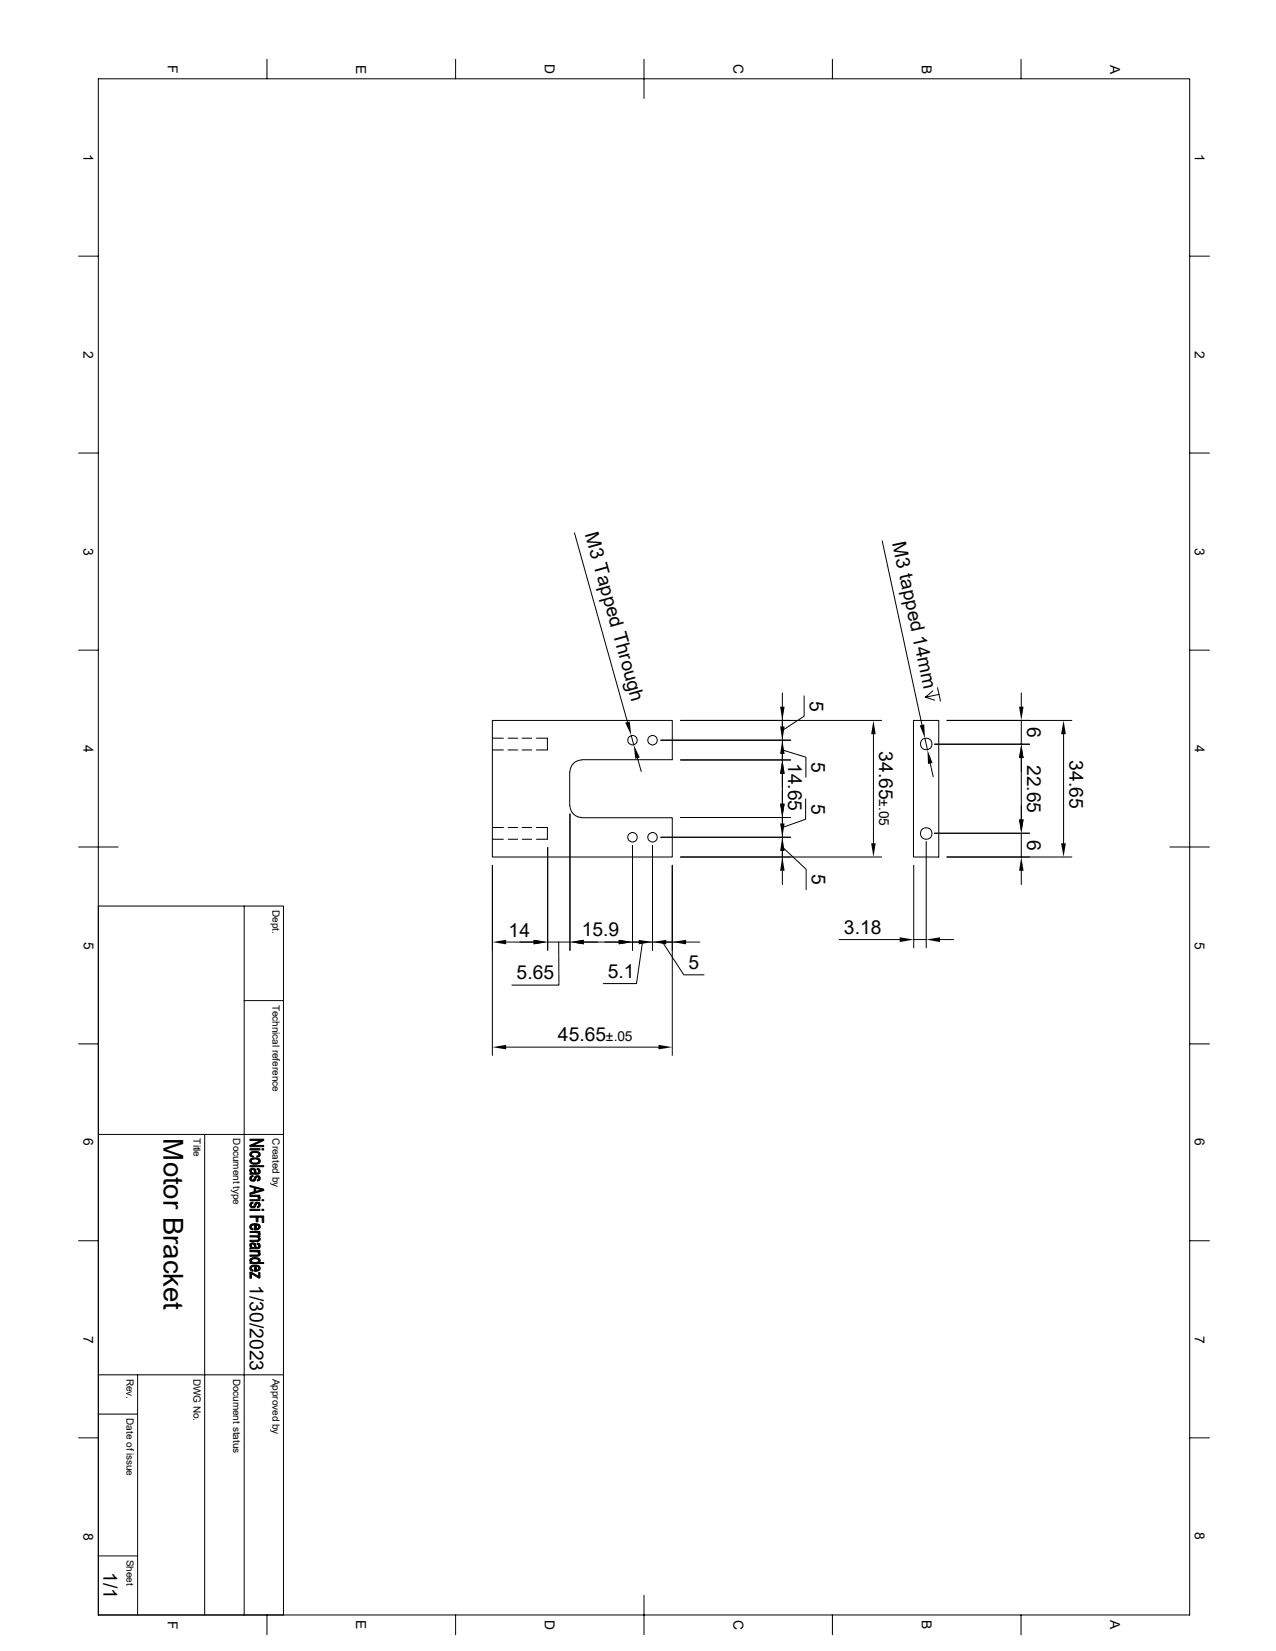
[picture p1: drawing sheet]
<svg xmlns="http://www.w3.org/2000/svg" width="216mm" height="279mm" viewBox="0 0 216 279" stroke-linecap="round" stroke-linejoin="round" font-family="sans-serif">
<g fill="none" stroke="#000" stroke-width=".17">
<path d="M16.6 13.3h184.7v260h-184.7zM45.2 10v3.3M77.1 10v3.3M109 10v6.7M140.8 10v3.3M172.8 10v3.3M13.3 43.3h3.3M201.3 43.3h3.3M13.3 76.7h3.3M201.3 76.7h3.3M97.2 90.2l9 32M149.3 91.5l6.7 31.2"/>
<path d="M13.3 110h3.3M132.4 117.3v2.3M136.1 117.8v3.4l-3.7 2.4M156.6 118l1.6 .5M157.8 116.9l-1.2 1.1 2.3-.5M158.6 116.4l.5 2.3M172.8 117.3v2.3M201.3 110h3.3M83.3 124.9h1.9M83.3 126.9h1.9M86 124.9h1.6M86 126.9h1.6"/>
<path d="M88.3 124.9h1.7M88.3 126.9h1.7M90.8 124.9h1.8v2h-1.8M96.4 130.6v5.8M96.4 136.4a2.02 2.02 0 0 0 2 1.9M96.4 137.8v23M98.4 128.6h15.3v-6.7h-30.4v23.1h30.4v-6.6h-15.3M98.4 128.6a2.02 2.02 0 0 0-2 2M106.8 124.5l.4 1.6M107.9 128.3l.6 2.3M115.1 121.9h34.1M115.1 138.3h18.7"/>
<path d="M132.4 126.9l4 1.2v3.4M132.4 120.6v2.3M132.4 137v2.4M132.4 121.9v3.4zM132.4 125.3v3.3zM132.4 138.3v3.4zM132.4 130.9v5.1M132.4 127.6v2.3M133.8 128.6h-18.7M133.8 125.3h-22M136.3 135.2v3.4l-3.9 1.4M147.8 124.2v18.5"/>
<path d="M154.6 121.9h4.2v23.1h-4.2zM156.5 125l.4 1.9M157.4 129.2l.5 2.2M158.1 125.9h16.1M160.2 121.9h21.2M172.8 121.9v4M172.8 128.3v10.4M180 124.2v18.5M13.3 143.3h6.7M16.6 153.3h31.4v120M41.3 153.3v120M83.3 146.4v32.2"/>
<path d="M83.3 140h1.9M83.3 142h1.9M85.6 159.4h4.7M86 140h1.6M86 142h1.6M88.3 140h1.7M88.3 142h1.7M90.8 140h1.8v2h-1.8M92.7 159.4h3.7zM92.7 143.4v17.4M94.5 159.4l.1 7.3h-8M98.8 159.4h5.9"/>
<path d="M105.7 159.4h2.4M107 143.1v17.7M107 159.4h3.4zM108.7 159.4l-1 7.1h-5.6M110.4 143.1v17.7M110.4 159.4h3.3zM112.1 159.4l3.6 5.6h3.4M112.7 159.4h2.4M113.7 146.4v32.2M116.1 159.4h2.3M132.4 143.3l4 3.8v3.4M132.4 147.4v2.3"/>
<path d="M132.4 141.7v3.3zM132.4 144v2.3M133.8 141.7h-22M142 159h10.2M149.2 145h-34.1M154.6 146.4v14M154.6 159h2.1M156.7 142.4v18M159 159h2.4M172.8 141v4M172.8 147.4v2.3M174.2 141h-16.1"/>
<path d="M181.4 145h-21.2M198 143.3h6.6M13.3 176.7h3.3M41.3 169.3h6.7M85.6 177.2h25.8M201.3 176.7h3.3M16.6 192h31.4M34.6 192v81.3M13.3 210h3.3M201.3 210h3.3M16.6 239.3h6.7M16.6 232.7h31.4"/>
<path d="M23.3 232.7v40.6M13.3 243.3h3.3M201.3 243.3h3.3M16.6 263.3h6.7M45.2 273.3v3.3M77.1 273.3v3.3M109 270v6.6M140.8 273.3v3.3M172.8 273.3v3.3"/>
<circle cx="107" cy="125.3" r=".8"/>
<circle cx="110.4" cy="125.3" r=".8"/>
<circle cx="156.7" cy="125.9" r=".98"/>
<circle cx="107" cy="141.7" r=".8"/>
<circle cx="110.4" cy="141.7" r=".8"/>
<circle cx="156.7" cy="141" r=".98"/>
</g>
<g fill="#000" stroke="#000" stroke-width=".17">
<path d="M42.3 197.3h2.3v.1h-2.3z" fill-rule="evenodd"/>
<path d="M42.5 198.2v.3z" fill-rule="evenodd"/>
<path d="M42.5 199l.3-.1v.2l-.2 .1-.1 .2z" fill-rule="evenodd"/>
<path d="M42.4 195h.1v.5l.4 .2v.1a.48 .48 0 0 1-.6-.2 .48 .48 0 0 1 .1-.6z" fill-rule="evenodd"/>
<path d="M42.4 197.8l.2-.1 .5 .1v.7a.51 .51 0 0 0-.5-.6l-.1 .1v.5a.43 .43 0 0 1-.1-.7z" fill-rule="evenodd"/>
<path d="M43.4 195.6h.2l.2-.2v.3l-.3 .1z" fill-rule="evenodd"/>
<path d="M42.5 196h.3h1v.5a.76 .76 0 0 0-1.3 0z" fill-rule="evenodd"/>
<path d="M43.5 197.7l.3 .1v.4v-.1l-.3-.2z" fill-rule="evenodd"/>
<path d="M42.4 199.1h.1v.3a.28 .28 0 0 0 .3 .3 .28 .28 0 0 0 .3-.4 .52 .52 0 0 1 .7-.3v.4a.29 .29 0 0 0-.4-.2 .29 .29 0 0 0-.1 .4 .52 .52 0 0 1-.8 .3 .52 .52 0 0 1-.1-.8z" fill-rule="evenodd"/>
<path d="M42.3 194.4h1.7v.2h-1.7z" fill-rule="evenodd"/>
<path d="M42.5 195l.6-.2a.64 .64 0 0 1 .9 .8l-.2 .1v-.3a.8 .8 0 0 0-1.3 0z" fill-rule="evenodd"/>
<path d="M42.3 196.2l.2-.1v.4a.82 .82 0 0 0 1.3 .1v-.5a.53 .53 0 0 1 .2 .6 .53 .53 0 0 1-.7 .3h-.1a.64 .64 0 0 1-.7-.1 .64 .64 0 0 1-.2-.7z" fill-rule="evenodd"/>
<path d="M42.5 198.3l.2 .2h.4l.1-.6 .1 .2a.27 .27 0 0 0 .1 .4 .27 .27 0 0 0 .4-.3v-.4a.49 .49 0 0 1 .2 .7 .49 .49 0 0 1-.6 .2l-1.1 .1v-.2l.2-.1z" fill-rule="evenodd"/>
<path d="M43.8 199a.45 .45 0 0 1 .2 .5 .45 .45 0 0 1-.4 .4l-.1-.2 .3-.3z" fill-rule="evenodd"/>
<path d="M42.3 193.8h2.3v.3h-2.3z" fill-rule="evenodd"/>
<path d="M42.3 192.8h2.3v.2h-2.3z" fill-rule="evenodd"/>
<path d="M42.3 193.8l1.9-.8h.4l-1.8 .8z" fill-rule="evenodd"/>
<path d="M44.3 194.4h.3v.2h-.3z" fill-rule="evenodd"/>
<path d="M42.4 213.1l.1-.1v.7l-.3-.3z" fill-rule="evenodd"/>
<path d="M42.5 210.8v.4z" fill-rule="evenodd"/>
<path d="M42.3 215.3l.2 .2v.8h-.2z" fill-rule="evenodd"/>
<path d="M42.5 203.5h.3v.1l-.2 .1-.1 .2z" fill-rule="evenodd"/>
<path d="M42.3 207.3l.2-.1v.5l.3 .2v.3a.55 .55 0 0 1-.5-.9z" fill-rule="evenodd"/>
<path d="M42.4 214.3l.1-.1v.6l.3 .1v.2a.49 .49 0 0 1-.5-.3 .49 .49 0 0 1 .1-.5z" fill-rule="evenodd"/>
<path d="M42.3 210.5a.61 .61 0 0 1 .9 0l-.1 .6a.52 .52 0 0 0-.4-.6l-.2 .2v.4l-.3-.3z" fill-rule="evenodd"/>
<path d="M43.8 209.3v.3z" fill-rule="evenodd"/>
<path d="M43.8 211.8v.3z" fill-rule="evenodd"/>
<path d="M42.3 215.3h.2l1.3 .7v.3z" fill-rule="evenodd"/>
<path d="M42.4 203.6l.1-.1v.4a.3 .3 0 0 0 .4 .3 .3 .3 0 0 0 .2-.4 .44 .44 0 0 1 .7-.3v.4a.26 .26 0 0 0-.3-.2 .26 .26 0 0 0-.2 .3 .52 .52 0 0 1-.7 .4 .52 .52 0 0 1-.2-.8z" fill-rule="evenodd"/>
<path d="M42.5 207.2l.6-.1h.5l.2 .1v.4l-.2-.3h-.3v.9h-.2v-.9l-.5 .1-.1 .2z" fill-rule="evenodd"/>
<path d="M43.5 210.4h.3v.5v-.2l-.3-.1z" fill-rule="evenodd"/>
<path d="M42.5 214.2l.3-.1h.8l.2 .1v.4l-.2-.2-.3-.1v.8h-.2v-.8l-.5 .1-.1 .2z" fill-rule="evenodd"/>
<path d="M42.3 203h1.7v.2h-1.7z" fill-rule="evenodd"/>
<path d="M42.3 204.6h1.7v.3h-1.7z" fill-rule="evenodd"/>
<path d="M42.3 202.3h1.7v.1h-.3v.3l-.2-.2h-1.2z" fill-rule="evenodd"/>
<path d="M42.3 208.4h1.7v.2h-.3v.2l-.1-.2h-.3h-1z" fill-rule="evenodd"/>
<path d="M42.3 209.1h1.7v.2h-.2l-.1 .2-.2-.2h-1.2z" fill-rule="evenodd"/>
<path d="M42.3 211.6h1.7v.2h-.2l-.1 .2-.3-.2h-1.1z" fill-rule="evenodd"/>
<path d="M43.8 215.3h.2v1h-.2z" fill-rule="evenodd"/>
<path d="M43.7 202.4l.3 .2-.1 .3-.2-.1z" fill-rule="evenodd"/>
<path d="M43.8 203.5a.43 .43 0 0 1 .2 .5 .43 .43 0 0 1-.4 .3l-.1-.1 .3-.3z" fill-rule="evenodd"/>
<path d="M43.3 207.3v.6h.1l.3-.1 .1-.6a.49 .49 0 0 1 .2 .6 .49 .49 0 0 1-.6 .3l-.1 .1z" fill-rule="evenodd"/>
<path d="M43.7 208.6l.3 .2-.1 .2h-.2z" fill-rule="evenodd"/>
<path d="M42.3 209.9l1.3-.1h.2v-.5a.43 .43 0 0 1 .2 .6 .43 .43 0 0 1-.6 .2h-1.1z" fill-rule="evenodd"/>
<path d="M42.5 210.9l.3 .2h.3l.1-.6 .1 .2a.31 .31 0 0 0 0 .3 .31 .31 0 0 0 .4 0l.1-.6a.49 .49 0 0 1 .2 .7 .49 .49 0 0 1-.6 .2l-1.1 .1v-.2h.2z" fill-rule="evenodd"/>
<path d="M42.3 212.4h1.3l.2-.1v-.5a.43 .43 0 0 1 .2 .6 .43 .43 0 0 1-.6 .2h-1.1z" fill-rule="evenodd"/>
<path d="M42.5 213l.6-.2a.64 .64 0 0 1 .9 .7l-.2 .2v-.4a.83 .83 0 0 0-1.3-.1v.2z" fill-rule="evenodd"/>
<path d="M43.3 214.3v.6h.2l.3-.3v-.4a.49 .49 0 0 1 .2 .6 .49 .49 0 0 1-.5 .3h-.2z" fill-rule="evenodd"/>
<path d="M42.3 200.6l2.3 .7v.2l-1.3-.4-.3 .6v-.7l-.7-.2z" fill-rule="evenodd"/>
<path d="M42.3 201.9l.7-.2 .3-.6v.5l1.1-.3 .2 .2-2.3 .6z" fill-rule="evenodd"/>
<path d="M42.3 205.8h2.3v1.1h-.2v-.9h-.8v.8h-.3v-.8h-1z" fill-rule="evenodd"/>
<path d="M42.3 213.7h.2v-.3a.8 .8 0 0 0 1.3-.1v.4h.8v.1h-2.3z" fill-rule="evenodd"/>
<path d="M44.3 203h.3v.2h-.3z" fill-rule="evenodd"/>
<path d="M44.3 204.6h.3v.3h-.3z" fill-rule="evenodd"/>
</g>
<g fill="#000">
<path d="M132 119.6h.8l-.4 2.3zM172.4 119.6h.8l-.4 2.3zM105.8 122.3l.8-.2 .2 2.4zM107.2 126.1l1 2.1-.7 .2zM132.4 125.3l.4 2.3h-.8zM132 122.9h.8l-.4 2.4zM132.4 128.6l.4 2.3h-.8zM132 136h.8l-.4 2.3zM132 139.4h.8l-.4 2.3zM147.8 121.9l.4 2.3h-.8zM155.6 122.8l.8-.2 .1 2.4zM156.9 126.9l.9 2.2-.8 .2z"/>
<path d="M172.8 125.9l.4 2.4h-.8zM172.4 138.7h.8l-.4 2.3zM180 121.9l.3 2.3h-.8zM83.3 159.4l2.3-.4v.8zM90.3 159l2.4 .4-2.4 .4zM96.4 159.4l2.4-.4v.8zM104.7 159l2.3 .4-2.3 .4zM108.1 159l2.3 .4-2.3 .4zM110.4 159.4l2.3-.4v.8zM113.7 159.4l2.4-.4v.8zM132.4 141.7l.4 2.3h-.8zM132.4 145l.4 2.4h-.8z"/>
<path d="M147.4 142.7h.8l-.4 2.3zM152.2 158.6l2.4 .4-2.4 .4zM156.7 159l2.3-.4v.8zM172.8 145l.4 2.4h-.8zM179.5 142.7h.8l-.3 2.3zM83.3 177.2l2.3-.4v.8zM111.4 176.8l2.3 .4-2.3 .4z"/>
</g>
<text font-size="4.7" x="27.6" y="192.7" transform="rotate(90 27.6 192.7)">Motor Bracket</text>
<g font-size="3.3">
<text x="98.9" y="90.4" transform="rotate(74 98.9 90.4)">M3 Tap ed Through</text>
<text x="151" y="91.9" transform="rotate(78 151 91.9)">M3 tap ed 14mm</text>
<text x="137" y="118.6" transform="rotate(90 137 118.6)">5</text>
<text x="173.8" y="123" transform="rotate(90 173.8 123)">6</text>
<text x="133.4" y="129.1" transform="rotate(90 133.4 129.1)">14.65</text>
<text x="137.3" y="128.9" transform="rotate(90 137.3 128.9)">5</text>
<text x="148.8" y="127.1" transform="rotate(90 148.8 127.1)">34.65</text>
<text x="173.8" y="129.4" transform="rotate(90 173.8 129.4)">22.65</text>
<text x="180.9" y="128.7" transform="rotate(90 180.9 128.7)">34.65</text>
<text x="137.3" y="136" transform="rotate(90 137.3 136)">5</text>
<text x="173.8" y="142.1" transform="rotate(90 173.8 142.1)">6</text>
<text x="137.4" y="147.9" transform="rotate(90 137.4 147.9)">5</text>
<text x="86.1" y="158.5">14</text>
<text x="98.4" y="158.5">15.9</text>
<text x="142.8" y="158">3.18</text>
<text x="87.4" y="165.7">5.65</text>
<text x="102.8" y="165.5">5.1</text>
<text x="116.5" y="164">5</text>
<text x="94.4" y="176.2">45.65</text>
<text x="42.3" y="217.5" transform="rotate(90 42.3 217.5)">1/30/2023</text>
<text x="17.5" y="266.1" transform="rotate(90 17.5 266.1)">1/1</text>
</g>
<g font-size="2.3">
<text x="28.4" y="11" transform="rotate(90 28.4 11)">F</text>
<text x="60.3" y="10.9" transform="rotate(90 60.3 10.9)">E</text>
<text x="92.2" y="10.8" transform="rotate(90 92.2 10.8)">D</text>
<text x="124.1" y="10.8" transform="rotate(90 124.1 10.8)">C</text>
<text x="156" y="10.9" transform="rotate(90 156 10.9)">B</text>
<text x="187.8" y="10.9" transform="rotate(90 187.8 10.9)">A</text>
<text x="14.1" y="26" transform="rotate(90 14.1 26)">1</text>
<text x="202.1" y="26" transform="rotate(90 202.1 26)">1</text>
<text x="14.1" y="59.4" transform="rotate(90 14.1 59.4)">2</text>
<text x="202.1" y="59.4" transform="rotate(90 202.1 59.4)">2</text>
<text x="14.1" y="92.7" transform="rotate(90 14.1 92.7)">3</text>
<text x="202.1" y="92.7" transform="rotate(90 202.1 92.7)">3</text>
<text x="14.1" y="126" transform="rotate(90 14.1 126)">4</text>
<text x="202.1" y="126" transform="rotate(90 202.1 126)">4</text>
<text x="148.8" y="135.3" transform="rotate(90 148.8 135.3)">±.05</text>
<text x="14.2" y="159.3" transform="rotate(90 14.2 159.3)">5</text>
<text x="202.1" y="159.4" transform="rotate(90 202.1 159.4)">5</text>
<text x="102.5" y="176.2">±.05</text>
<text x="14.1" y="192.7" transform="rotate(90 14.1 192.7)">6</text>
<text x="202.1" y="192.7" transform="rotate(90 202.1 192.7)">6</text>
<text x="14.1" y="226" transform="rotate(90 14.1 226)">7</text>
<text x="202.1" y="226" transform="rotate(90 202.1 226)">7</text>
<text x="14.1" y="259.3" transform="rotate(90 14.1 259.3)">8</text>
<text x="202.1" y="259.3" transform="rotate(90 202.1 259.3)">8</text>
<text x="28.4" y="274.3" transform="rotate(90 28.4 274.3)">F</text>
<text x="60.3" y="274.2" transform="rotate(90 60.3 274.2)">E</text>
<text x="92.2" y="274.2" transform="rotate(90 92.2 274.2)">D</text>
<text x="124.1" y="274.2" transform="rotate(90 124.1 274.2)">C</text>
<text x="156" y="274.2" transform="rotate(90 156 274.2)">B</text>
<text x="187.8" y="274.2" transform="rotate(90 187.8 274.2)">A</text>
</g>
<g font-size="1.7">
<text x="46.1" y="154" transform="rotate(90 46.1 154)">Dept.</text>
<text x="46.1" y="170" transform="rotate(90 46.1 170)">Technical reference</text>
<text x="32.8" y="192.7" transform="rotate(90 32.8 192.7)">Title</text>
<text x="39.5" y="192.7" transform="rotate(90 39.5 192.7)">Document type</text>
<text x="46.1" y="192.6" transform="rotate(90 46.1 192.6)">Created by</text>
<text x="21.4" y="233.3" transform="rotate(90 21.4 233.3)">Rev.</text>
<text x="32.8" y="233.3" transform="rotate(90 32.8 233.3)">DWG No.</text>
<text x="39.5" y="233.3" transform="rotate(90 39.5 233.3)">Document status</text>
<text x="46.1" y="233.3" transform="rotate(90 46.1 233.3)">Approved by</text>
<text x="21.4" y="240" transform="rotate(90 21.4 240)">Date of issue</text>
<text x="21.4" y="264" transform="rotate(90 21.4 264)">Sheet</text>
</g>
</svg>
